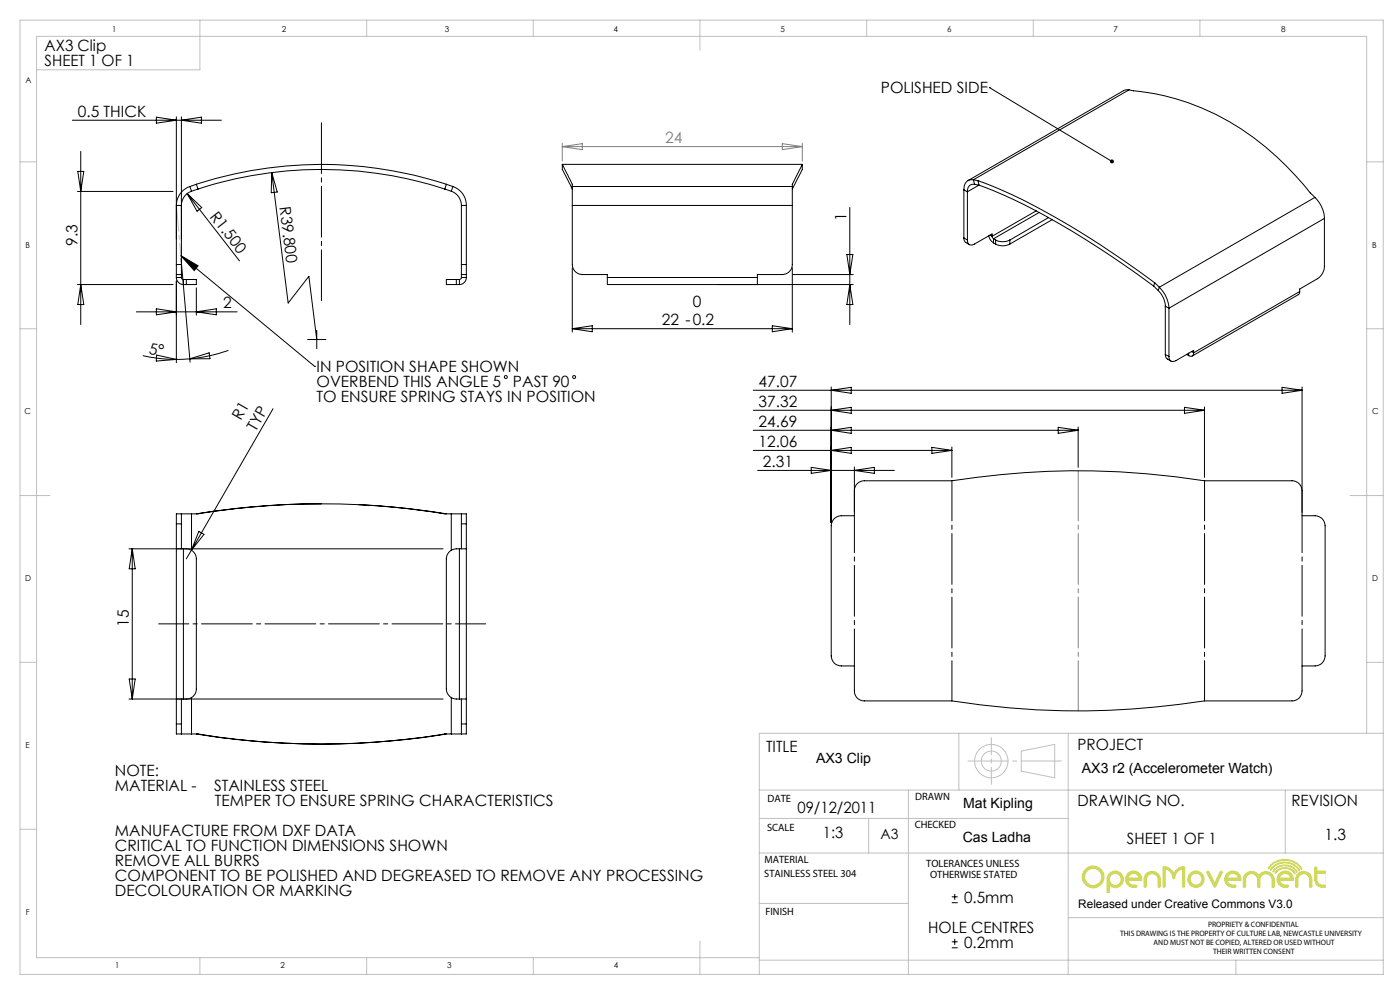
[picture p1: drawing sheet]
<svg xmlns="http://www.w3.org/2000/svg" width="420mm" height="297mm" viewBox="0 0 420 297" stroke-linecap="round" stroke-linejoin="round" font-family="sans-serif">
<!-- layer: Layer 1 -->
<path d="M285.5 270.5h1.8M285.5 268.8h1.8M286.4 267.9v1.8M285.5 284.1h1.8M285.5 282.3h1.8M286.4 281.4v1.8" fill="none" stroke="#000" stroke-width=".3"/>
<g fill="none" stroke="#c0c0c0" stroke-width=".3">
<path d="M6 6h409v286h-409zM60 6v14.9h-49M110 6v4.9M160 6v4.9M210 6v9M260 6v4.9M310 6v4.9M360 6v4.9M6 48.5h5M410 48.5h5M6 98.5h5M410 98.5h5"/>
<path d="M6 148.5h9M405 148.5h10M6 198.5h5M410 198.5h5M287.7 219.8v17M320.5 219.8v72.2M410 219.7v-208.8h-399v276.1h216.8M415 219.8h-187.2v72.2M227.8 236.8h187.2M272.5 236.8v55.2M306.4 225.1l10-2v10l-10-2zM385.6 236.8v18.9"/>
<path d="M6 248.5h5M227.8 255.7h187.2M228 245.3h92.5M260.6 245.3v10.4M227.8 270.8h44.7M320.5 275h94.5M60 287v5M110 287v5M160 287v5M210 282v10M227.8 287.8h187.2M370.8 287.8v4.2"/>
<circle cx="297.4" cy="228.1" r="3"/>
<circle cx="297.4" cy="228.1" r="5"/>
</g>
<path d="M290.4 228.1h28" fill="none" stroke="#c0c0c0" stroke-width=".3" stroke-dasharray="15.2 1.3 1.3 1.3" stroke-dashoffset="3.1"/>
<path d="M297.4 221.1v14" fill="none" stroke="#c0c0c0" stroke-width=".3" stroke-dasharray="15.2 1.3 1.3 1.3" stroke-dashoffset="10.1"/>
<circle cx="327.9" cy="262.8" r="3.4" fill="#d0d959"/>
<circle cx="327.9" cy="262.8" r="2.41" fill="#fcfcfc"/>
<path d="M332.7 261.7a2.61 2.61 0 0 1 3.6-.1 2.61 2.61 0 0 1 .3 3.6 2.61 2.61 0 0 1-3.6 .4v2h-1v-4.5z" fill="#d0d959"/>
<circle cx="334.6" cy="263.6" r="1.62" fill="#fcfcfc"/>
<path d="M338.3 261.7a2.63 2.63 0 0 1 3.1-.5 2.63 2.63 0 0 1 1.3 2.8h-4.1a2 2 0 0 0 2.3 1.1 .54 .54 0 0 1 .3 .8 .54 .54 0 0 1-.8 .2 2.62 2.62 0 0 1-2.6-1.4 2.62 2.62 0 0 1 .5-3z" fill="#d0d959"/>
<path d="M339 262.4a1.51 1.51 0 0 1 2.5 .6h-2.9z" fill="#fcfcfc"/>
<g fill="#d0d959">
<path d="M343.8 261.8a2.68 2.68 0 0 1 3.2-.4 2.68 2.68 0 0 1 1.3 2.9v1.3a.51 .51 0 0 1-.5 .5 .51 .51 0 0 1-.5-.5v-2a1.59 1.59 0 0 0-1.6-1.6 1.59 1.59 0 0 0-1.6 1.6v2a.51 .51 0 0 1-.5 .5 .51 .51 0 0 1-.5-.5v-2.4z"/>
<path d="M348.9 259.7a3.1 3.1 0 0 1 3.2 1.7 3.1 3.1 0 0 1 3.3-1.7l.2 .4v5.5a.5 .5 0 0 1-.5 .5 .5 .5 0 0 1-.5-.5v-5a3 3 0 0 0-2.1 2.8h-.7a3 3 0 0 0-2.1-2.8v5a.5 .5 0 0 1-.5 .5 .5 .5 0 0 1-.5-.5z"/>
<circle cx="358.8" cy="263.5" r="2.61"/>
</g>
<circle cx="358.8" cy="263.5" r="1.6" fill="#fcfcfc"/>
<g fill="#d0d959">
<path d="M362 261.1l.6-.1 .3 .3 1.5 3.1 1.5-3.1a.51 .51 0 0 1 .6-.3 .51 .51 0 0 1 .3 .6l-1.9 4-.5 .4-.3-.2-2.2-4.2z"/>
<path d="M368 261.7a2.63 2.63 0 0 1 3.1-.5 2.63 2.63 0 0 1 1.3 2.8h-4.1a2 2 0 0 0 2.4 1.1 .54 .54 0 0 1 .2 .8 .54 .54 0 0 1-.7 .2 2.62 2.62 0 0 1-2.7-1.4 2.62 2.62 0 0 1 .5-3z"/>
</g>
<path d="M368.7 262.4a1.51 1.51 0 0 1 2.6 .6h-3z" fill="#fcfcfc"/>
<g fill="#d0d959">
<path d="M373.6 261.8a2.72 2.72 0 0 1 4 .3 2.69 2.69 0 0 1 3-.9 2.69 2.69 0 0 1 1.8 2.5v2a.51 .51 0 0 1-.5 .5 .51 .51 0 0 1-.5-.5v-2a1.64 1.64 0 0 0-1.5-1.6 1.64 1.64 0 0 0-1.7 1.3v2.2a.53 .53 0 0 1-.5 .6 .53 .53 0 0 1-.6-.5v-2a1.62 1.62 0 0 0-1.6-1.7 1.62 1.62 0 0 0-1.6 1.6v2a.52 .52 0 0 1-.6 .5 .52 .52 0 0 1-.5-.5v-2.4z"/>
<path d="M383.7 261.7a2.63 2.63 0 0 1 3.1-.5 2.63 2.63 0 0 1 1.3 2.8h-4a2 2 0 0 0 2.3 1.1 .54 .54 0 0 1 .2 .8 .54 .54 0 0 1-.7 .2 2.62 2.62 0 0 1-2.7-1.4 2.62 2.62 0 0 1 .5-3z"/>
</g>
<path d="M384.5 262.4a1.51 1.51 0 0 1 2.5 .6h-3z" fill="#fcfcfc"/>
<g fill="#d0d959">
<path d="M389.3 261.8a2.68 2.68 0 0 1 3.2-.4 2.68 2.68 0 0 1 1.2 2.9v1.3a.51 .51 0 0 1-.5 .5 .51 .51 0 0 1-.5-.5v-2a1.59 1.59 0 0 0-1.6-1.6 1.59 1.59 0 0 0-1.6 1.6v2a.51 .51 0 0 1-.5 .5 .51 .51 0 0 1-.5-.5v-2.4z"/>
<path d="M394.4 259.8a.7 .7 0 0 1 .9 .2 .7 .7 0 0 1-.1 .9l2.6 .2v4.9l-.4 .1a2.65 2.65 0 0 1-3.1-2.5z"/>
</g>
<path d="M395.2 261.9l2.5-.1 .1 3.5-.2-.1a1.88 1.88 0 0 1-2.4-1.7z" fill="#fcfcfc"/>
<path d="M380.6 260.3a5.9 5.9 0 0 1 9.8 .2M381.2 260.7a5.1 5.1 0 0 1 8.6 .2M382 261.2a4.2 4.2 0 0 1 7.1 .1M382.6 261.7a3.5 3.5 0 0 1 5.9 .1" fill="none" stroke="#d0d959" stroke-width=".58"/>
<g fill="none" stroke="#000" stroke-width=".3">
<path d="M21.7 36h44.7M46.9 35.1l6 .9-6 .9zM52.9 35v44.3M54.4 35v44.3M54.4 36l6-.9v1.8zM296.8 26.3h.1M296.8 26.3l36.8 22.1M338.7 26.9l.7 .2a73.9 73.9 0 0 1 46.6 22.8l8.5 9.3M338.7 26.9l-1.4 .1-46.9 27.1M338.7 26.9l-46.7 27M23.2 57.4h28.7M23.3 51.4h1.8l-.9 6z"/>
<path d="M24.2 45.4v51.9M56.1 58l15.7 20.2M56.1 58l4.4 4.2-1.4 1.1zM57 55.9a6 6 0 0 0-4.1 5.7h1.5a4.5 4.5 0 0 1 3.1-4.3M57 55.9l.5 1.4M58.9 55.2a120.8 120.8 0 0 1 75 0M58.9 55.2l-1.9 .7M58.9 55.2l.5 1.5M59.4 56.7a119.5 119.5 0 0 1 74 0M59.4 56.7l-1.9 .6M81.5 51.7l5 39.1 6.2-8 2.3 19M81.5 51.7l1.7 5.9-1.8 .2z"/>
<path d="M133.4 56.7l2 .6M133.9 55.2l2 .7M133.9 55.2l-.5 1.5M135.4 57.3a4.5 4.5 0 0 1 3 4.3M135.9 55.9a5.9 5.9 0 0 1 4 5.7M135.9 55.9l-.5 1.4M168.7 49.3a4.1 4.1 0 0 0 1 3.3l2 4.1M168.7 49.3l3 5.9v.7M168.7 49.3h72M171.7 55.9v5.7M171.7 55.9h66M237.7 55.9v5.7"/>
<path d="M240.7 49.3a4 4 0 0 1-1 3.3l-2 4.1M240.7 49.3l-3 5.9v.7M289.2 56.9l1 .6M289.2 56.9v14.4M290.2 57.5v14.4M292 53.9l1.4 .2M292 53.9a2.5 2.5 0 0 0-2.8 3M292 53.9l.4 1.4M292.4 55.3l1.3 .2M292.4 55.3a1.84 1.84 0 0 0-2.2 2.2M293.4 54.1a156.9 156.9 0 0 1 30.4 15.3l13.4 8.8 9.2 6.6M293.4 54.1l.3 1.4"/>
<path d="M293.6 55.5l-3.4 2M293.7 55.5a158.6 158.6 0 0 1 32.1 16.4l11.2 7.3 9.1 6.5M394.5 59.2a9.2 9.2 0 0 1 2.8 6.3M394.5 59.2l-46.7 26.9M52.9 79.3v3M52.9 79.3h1.5M54.2 76.6l40.2 33.2M54.2 76.6l5.2 3.1-1.1 1.4zM54.3 77.6l2.7 30.9M54.4 79.3v3M138.4 79.3v3M138.4 79.3h1.5"/>
<path d="M138.4 61.6h1.5M138.4 61.6v17.7M139.9 79.3v3M139.9 61.6v17.7M171.7 61.6v17.7a3 3 0 0 0 3 3h7.5v.9M171.7 61.6h66M237.7 61.6v17.7a3 3 0 0 1-3 3h-7.5v.9M254.1 76.3h1.8l-1 6zM254.9 62.2v35.1M289.2 71.3l.2 1.1 1.4 .9M289.2 71.3l1 .6M296.6 70.7l.4 1 1 1.1"/>
<path d="M297 70.5l.6 .3M297.6 70.8v-.7l-5.3 3a1.27 1.27 0 0 1-1.5 .2 1.27 1.27 0 0 1-.6-1.4M297.6 70.8l.4 .8M298 71.6l.7 .3M298 71.6v1.2M298 72.8l.7 .3M298.7 71.9a4.8 4.8 0 0 0 4.3 0M298.7 73.1a4.5 4.5 0 0 0 4.3 0M298.7 71.9v1.2M303 71.9v1.2M310.9 63.2l-13.3 7.6M311.7 63.7l-13.7 7.9"/>
<path d="M314.6 65.2l-11.6 6.7M315.7 65.8l-12.7 7.3M397.3 65.5v14.4a4.6 4.6 0 0 1-2.1 3.7l-5.3 3v.8M397.3 65.5l-46.6 26.9M23.2 85.3h28.7M24.2 85.3l.9 6h-1.8zM40.9 93.5h30.2M46.9 92.5l6 1-6 .8zM52.9 83.2a2.17 2.17 0 0 0 2.1 2.1M52.9 82.3v.9M52.9 82.3h1.5M52.9 83.2h1.5"/>
<path d="M52.9 84.2v24.5M54.4 83.2l.2 .4 .4 .2M54.4 82.3v.9M55 85.3h.9M55 83.8h.9M55 83.8v1.5M55.9 83.8h3v1.5h-3M55.9 83.8v1.5M58.9 86.3v8.2M58.9 93.5l6-1v1.8zM95 99v5.5M136.9 83.8h-3v1.5h3"/>
<path d="M136.9 85.3h.9M136.9 83.8v1.5M136.9 83.8h.9M137.8 83.8v1.5M138.4 83.2l-.1 .3-.5 .3M138.4 82.3h1.5M138.4 82.3v.9M138.4 83.2h1.5M139.9 83.2a2.11 2.11 0 0 1-2.1 2.1M139.9 82.3v.9M171.7 80.3v19.2M171.7 98.5h66"/>
<path d="M171.7 98.5l6-.9v1.8zM182.2 83.2v2.1h73.8M182.2 83.2h45M227.2 83.2v2.1M231.7 97.6l6 .9-6 .9zM237.7 80.3v19.2M237.8 82.3h18.2M254.9 85.3l1 6h-1.8zM346.1 85.7l1.4 1.3M346.4 84.8l1.4 1.3M346.4 84.8l-.3 .9M347.5 87a7.2 7.2 0 0 1 2.1 4.8"/>
<path d="M347.8 86.1a9.7 9.7 0 0 1 2.9 6.3M347.8 86.1l-.3 .9M349.6 91.8l1.1 .6M349.6 91.8v14.4M350.7 92.4v14.4M389.9 87.4l-.4 .9-31.8 18.4M389.9 87.4l-31.8 18.3M42.9 106.6l5 .8 5 .3M47 106.4l5.9 1.3-6 .5zM56.9 107.5l-4 .2M56.9 107.5l5.8-1.8 .3 1.8zM68.5 105l-5.7 1.6-5.9 .9"/>
<path d="M92.3 101.8h5.5M94.4 109.8h.1M226 117h164.6M249.4 116v40.6M249.4 117l6-.9v1.8zM349.6 106.2l.3 1.1 1.4 .9M349.6 106.2l1.1 .6M356 106.2h.1M356 106.2l.6 .4M356.6 105.8v.8M357.5 105.4l.6 .3M358.1 105.7v-.7l-5.3 3.1a1.29 1.29 0 0 1-1.5 .1 1.29 1.29 0 0 1-.6-1.4"/>
<path d="M358.1 105.7a.9 .9 0 0 1-.4 1 .9 .9 0 0 1-1.1-.1M384.6 116.1l6 .9-6 .9zM390.6 116v38.6h3.9a3 3 0 0 1 3 3v39a3 3 0 0 1-3 3h-3.9v7.5a2.95 2.95 0 0 1-3 3h-26.3a239.9 239.9 0 0 1-75.7 0h-26.3a2.9 2.9 0 0 1-3-3v-7.5h-3.9a3 3 0 0 1-3-3v-39a3 3 0 0 1 3-3h3.9v-14.6M81.9 122.5l-24.5 42.4M226 135h59.6M226 129h97.4M226 123h135.3M249.4 135l6-.9v1.8zM249.4 123l6-.9v1.8zM249.4 129l6-.9v1.8zM279.6 134.1l6 .9-6 .9zM285.6 134v9.1"/>
<path d="M317.5 128.1l5.9 .9-5.9 .9zM323.4 128v12.1M355.3 122.1l6 .9-6 .9zM361.3 122v21.1M52.9 157v60M52.9 157h1.5M54.4 154h-1.5v3M54.4 154v3M54.4 154h3.1M54.4 157v7.5M57.5 154h1.2a237 237 0 0 1 75.5 0h1.2M57.5 154v10.9"/>
<path d="M59.6 159.3l1.6 .8-3.8 4.8zM96.4 151a232.5 232.5 0 0 0-37.5 3M107.6 151.2a235.6 235.6 0 0 1 26.3 2.8M135.4 154h3M135.4 154v10.9M138.4 154h1.5v3M138.4 154v3M138.4 157v7.5M138.4 157h1.5M139.9 157v60M227.3 141h41M243.4 140.1l6 .9-6 .9z"/>
<path d="M256.3 141l6-.9v1.8zM256.3 147.1a2.95 2.95 0 0 1 3-3h26.3a239.9 239.9 0 0 1 75.7 0h26.3a3 3 0 0 1 3 3M38.7 164.5h94.2M39.7 164.5v45M39.7 164.5l.9 6h-1.8zM52.9 164.5h2.1v45h-2.1M55.9 164.5a2.99 2.99 0 0 1 3 3v39a3 3 0 0 1-3 3M57.4 164.9l-1.5 2.6M137.8 164.5a3.2 3.2 0 0 0-3.9 3v39a3.2 3.2 0 0 0 3.9 3M137.8 164.5h2.1M137.8 164.5v45M38.7 209.5h94.2"/>
<path d="M38.8 203.5h1.8l-.9 6zM52.9 217v3h1.5M52.9 217h1.5M54.4 217v3M54.4 220h3.1M54.4 209.5v7.5M57.5 220h.9a260.4 260.4 0 0 0 53.8 2.4 239.5 239.5 0 0 0 21.5-2.4h1.7M57.5 209.1v10.9M58.9 220a233.6 233.6 0 0 0 75 0M135.4 220h3M135.4 209.1v10.9M137.8 209.5h2.1"/>
<path d="M138.4 217v3M138.4 209.5v7.5M138.4 217h1.5M139.9 217v3h-1.5"/>
<circle cx="151.7" cy="113" r=".44"/>
<circle cx="172.2" cy="113" r=".44"/>
</g>
<path d="M96.4 90.7v-54.5" fill="none" stroke="#000" stroke-width=".3" stroke-dasharray="15.2 1.3 1.3 1.3" stroke-dashoffset="-.6"/>
<path d="M52.9 61.6l1.3 14.9" fill="none" stroke="#c0c0c0" stroke-width=".3" stroke-dasharray="15.2 1.3 1.3 1.3" stroke-dashoffset="7.5"/>
<path d="M256.3 154.6v45M390.6 154.6v45" fill="none" stroke="#000" stroke-width=".3" stroke-dasharray="15.2 1.3 1.3 1.3" stroke-dashoffset="4.2"/>
<path d="M285.6 144.1v66M361.4 144.1v66" fill="none" stroke="#000" stroke-width=".3" stroke-dasharray="15.2 1.3 1.3 1.3" stroke-dashoffset="3.2"/>
<path d="M47.6 187h98.1" fill="none" stroke="#000" stroke-width=".3" stroke-dasharray="15.2 1.3 1.3 1.3" stroke-dashoffset="6.2"/>
<path d="M168.7 42.9v5.4M168.7 43.9h72M168.7 43.9l6-.8v1.8zM234.7 43.1l6 .8-6 1zM240.7 42.9v5.4" fill="none" stroke="#808080" stroke-width=".3"/>
<path d="M323.5 213.1v-72" fill="none" stroke="#808080" stroke-width=".3" stroke-dasharray="15.2 1.3 1.3 1.3" stroke-dashoffset=".2"/>
<path d="M54.2 76.6l5.2 3.1-1.1 1.4zM333 48.1a.62 .62 0 0 0 .3 .8 .62 .62 0 0 0 .8-.2l-.5-.3 .5 .3a.62 .62 0 0 0-.2-.8 .62 .62 0 0 0-.9 .2z" fill="#000"/>
<g font-size="4.7">
<text x="13.4" y="15.3">AX3 Clip</text>
<text x="13.4" y="19.8">SHEET 1 OF 1</text>
<text x="264.3" y="28">POLISHED SIDE</text>
<text x="23.3" y="35">0.5 THICK</text>
<text x="62.8" y="65" transform="rotate(52 62.8 65)">R1.500</text>
<text x="83.9" y="62.1" transform="rotate(83 83.9 62.1)">R39.800</text>
<text x="254" y="66.3" transform="rotate(-90 254 66.3)">1</text>
<text x="23.2" y="73.6" transform="rotate(-90 23.2 73.6)">9.3</text>
<text x="67" y="92.4">2</text>
<text x="207.8" y="92">0</text>
<text x="198.6" y="97.5">22 -0.2</text>
<text x="44.5" y="105.9" transform="rotate(8 44.5 105.9)">5°</text>
<text x="95" y="111.6">IN POSITION SHAPE SHOWN</text>
<text x="95" y="116.1">OVERBEND THIS ANGLE 5</text>
<text x="153.9" y="116.1">PAST 90</text>
<text x="227.6" y="115.9">47.07</text>
<text x="95" y="120.6">TO ENSURE SPRING STAYS IN POSITION</text>
<text x="227.6" y="121.9">37.32</text>
<text x="72.3" y="126.2" transform="rotate(-60 72.3 126.2)">R1</text>
<text x="76.7" y="129.5" transform="rotate(-60 76.7 129.5)">TYP</text>
<text x="227.6" y="127.9">24.69</text>
<text x="227.6" y="133.9">12.06</text>
<text x="228.9" y="139.9">2.31</text>
<text x="38.7" y="187.8" transform="rotate(-90 38.7 187.8)">15</text>
<text x="229.8" y="225.2">TITLE</text>
<text x="323.3" y="224.8">PROJECT</text>
<text x="34.5" y="232.4">NOTE:</text>
<text x="34.5" y="237">MATERIAL -</text>
<text x="64.2" y="237">STAINLESS STEEL</text>
<text x="64.5" y="241.5">TEMPER TO ENSURE SPRING CHARACTERISTICS</text>
<text x="239.2" y="243.8">09/12/2011</text>
<text x="323.3" y="241.6">DRAWING NO.</text>
<text x="387.4" y="241.6">REVISION</text>
<text x="34.5" y="250.5">MANUFACTURE FROM DXF DATA</text>
<text x="246.9" y="251.3">1:3</text>
<text x="397.4" y="251.6">1.3</text>
<text x="34.5" y="255.1">CRITICAL TO FUNCTION DIMENSIONS SHOWN</text>
<text x="338.1" y="252.8">SHEET 1 OF 1</text>
<text x="34.5" y="259.6">REMOVE ALL BURRS</text>
<text x="34.5" y="264.1">COMPONENT TO BE POLISHED AND DEGREASED TO REMOVE ANY PROCESSING</text>
<text x="34.5" y="268.6">DECOLOURATION OR MARKING</text>
<text x="289.2" y="270.5">0.5mm</text>
<text x="278.5" y="279.5">HOLE CENTRES</text>
<text x="289.2" y="284">0.2mm</text>
</g>
<text font-size="4.7" fill="#808080" x="199.5" y="42.9">24</text>
<g font-size="4.2">
<text x="244.8" y="228.8">AX3 Clip</text>
<text x="324.6" y="231.8">AX3 r2 (Accelerometer Watch)</text>
<text x="288.9" y="242">Mat Kipling</text>
<text x="264.1" y="251.5">A3</text>
<text x="288.8" y="252.3">Cas Ladha</text>
</g>
<text font-size="3.5" x="323.5" y="272.2">Released under Creative Commons V3.0</text>
<g font-size="3.2">
<text x="274.6" y="239.7">DRAWN</text>
<text x="230.2" y="240.5">DATE</text>
<text x="230.1" y="248.9">SCALE</text>
<text x="274.4" y="248.3">CHECKED</text>
<text x="229.3" y="262.9">STAINLESS STEEL 304</text>
<text x="229.3" y="258.8">MATERIAL</text>
<text x="277.9" y="259.9">TOLERANCES UNLESS</text>
<text x="279" y="263.1">OTHERWISE STATED</text>
<text x="229.7" y="274.3">FINISH</text>
</g>
<g font-size="2.5">
<text x="33.7" y="9.4">1</text>
<text x="84.6" y="9.4">2</text>
<text x="133.4" y="9.7">3</text>
<text x="184" y="9.7">4</text>
<text x="234.2" y="9.6">5</text>
<text x="284.2" y="9.4">6</text>
<text x="334" y="9.4">7</text>
<text x="384.3" y="9.4">8</text>
<text x="7.6" y="25">A</text>
<text x="7.6" y="74.2">B</text>
<text x="411.7" y="74.2">B</text>
<text x="7.4" y="124.2">C</text>
<text x="411.7" y="124.2">C</text>
<text x="7.5" y="174.2">D</text>
<text x="411.7" y="174.2">D</text>
<text x="7.6" y="224">E</text>
<text x="7.8" y="274.3">F</text>
<text x="34.6" y="290.2">1</text>
<text x="84.2" y="290.2">2</text>
<text x="134.2" y="290.2">3</text>
<text x="184.2" y="290.2">4</text>
</g>
<g font-size="2.3">
<text x="336" y="280.6">THIS DRAWING IS THE PROPERTY OF CULTURE LAB, NEWCASTLE UNIVERSITY</text>
<text x="362.4" y="277.9">PROPRIETY &amp; CONFIDENTIAL</text>
<text x="346.1" y="283.3">AND MUST NOT BE COPIED, ALTERED OR USED WITHOUT</text>
<text x="363.9" y="286">THEIR WRITTEN CONSENT</text>
</g>
</svg>
